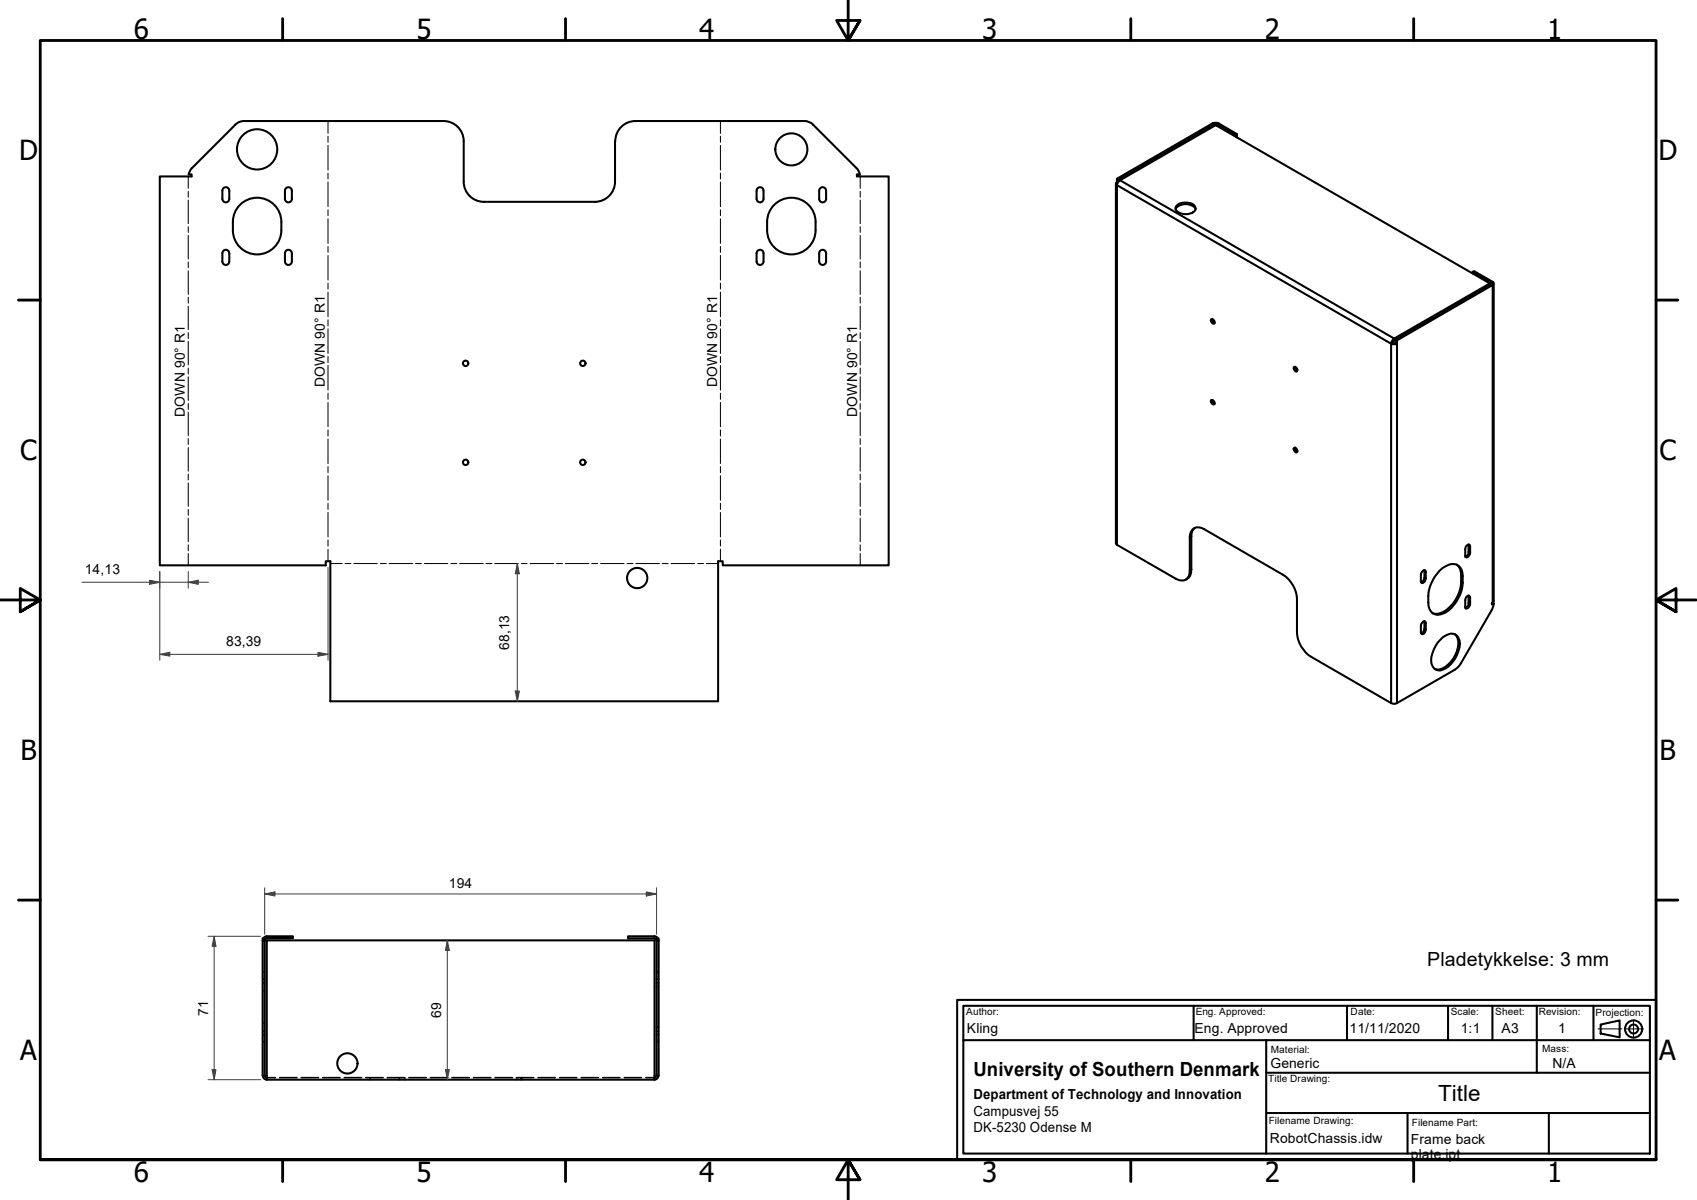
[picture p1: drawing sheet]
<svg xmlns="http://www.w3.org/2000/svg" width="420mm" height="297mm" viewBox="0 0 420 297" stroke-linecap="round" stroke-linejoin="round" font-family="sans-serif">
<!-- layer: Sheet Metal Bend Centerlines(IOT-stykliste) -->
<g fill="none" stroke="#000" stroke-width=".25">
<path d="M81.2 30v3M81.2 33.7v1.5M81.2 36v6.1M178.4 30v3M178.4 33.7v1.5M178.4 36v6.1M46.6 43.7v2.9M46.6 47.4v1.4M46.6 49.5v5.9M46.6 56.1v1.4M46.6 58.3v5.8M81.2 42.8v1.5"/>
<path d="M81.2 45.1v6.1M81.2 51.9v1.5M81.2 54.2v6M178.4 42.8v1.5M178.4 45.1v6.1M178.4 51.9v1.5M178.4 54.2v6M213 43.7v2.9M213 47.4v1.4M213 49.5v5.9M213 56.1v1.4M213 58.3v5.8"/>
<path d="M46.6 64.8v1.5M46.6 67v5.9M46.6 73.6v1.4M46.6 75.8v5.8M81.2 61v1.5M81.2 63.2v6.1M81.2 70.1v1.5M81.2 72.3v6.1M81.2 79.2v1.5M178.4 61v1.5M178.4 63.2v6.1M178.4 70.1v1.5"/>
<path d="M178.4 72.3v6.1M178.4 79.2v1.5M213 64.8v1.5M213 67v5.9M213 73.6v1.4M213 75.8v5.8M46.6 82.3v1.5M46.6 84.5v5.8M46.6 91.1v1.5M46.6 93.3v5.8M46.6 99.9v1.4M81.2 81.4v6.1"/>
<path d="M81.2 88.3v1.5M81.2 90.5v6.1M81.2 97.3v1.6M81.2 99.6v6M178.4 81.4v6.1M178.4 88.3v1.5M178.4 90.5v6.1M178.4 97.3v1.6M178.4 99.6v6M213 82.3v1.5M213 84.5v5.8M213 91.1v1.5"/>
<path d="M213 93.3v5.8M213 99.9v1.4M46.6 102v5.9M46.6 108.6v1.4M46.6 110.8v5.8M46.6 117.3v1.5M46.6 119.6v5.7M81.2 106.4v1.5M81.2 108.7v6M81.2 115.5v1.5M81.2 117.8v6M178.4 106.4v1.5"/>
<path d="M178.4 108.7v6M178.4 115.5v1.5M178.4 117.8v6M213 102v5.9M213 108.6v1.4M213 110.8v5.8M213 117.3v1.5M213 119.6v5.7M46.6 126.1v1.5M46.6 128.3v5.8M46.6 134.9v1.4M46.6 137v2.9"/>
<path d="M81.2 124.6v1.5M81.2 126.9v6M81.2 133.7v1.5M81.2 135.9v3M81.8 139.5h2.9M85.4 139.5h1.5M87.6 139.5h5.8M94.2 139.5h1.4M96.3 139.5h5.9M102.9 139.5h1.4M105.1 139.5h5.8M111.6 139.5h1.5"/>
<path d="M113.8 139.5h5.8M120.3 139.5h1.5M122.5 139.5h5.8M129.1 139.5h1.4M131.3 139.5h5.8M137.8 139.5h1.5M140 139.5h5.8M146.5 139.5h1.5M148.7 139.5h5.8M155.3 139.5h1.4M157.4 139.5h5.9M164 139.5h1.4"/>
<path d="M166.2 139.5h5.8M172.7 139.5h1.5M174.9 139.5h2.9M178.4 124.6v1.5M178.4 126.9v6M178.4 133.7v1.5M178.4 135.9v3M213 126.1v1.5M213 128.3v5.8M213 134.9v1.4M213 137v2.9"/>
</g>
<!-- layer: Visible Edges(IOT-stykliste) -->
<g fill="none" stroke="#000" stroke-width=".51">
<path d="M152.3 35v9.9M157.3 30h42.3l.9 .3 .8 .5 10.7 10.8M157.3 30a5 5 0 0 0-5 4.9M305.9 33.4v.4M306.3 33.2v.8M46.7 43.2l.4-1 .5-.6 10.7-10.8 .8-.5 .8-.3h49.9a5 5 0 0 1 5 4.9v10M46.7 43.2h.7v.5h-7.8v96.2h41v-1h1.2v34.7h96v-34.7h1.1v1h41.1v-96.2h-7.8v-.5h.7M55.3 46.6a.86 .86 0 0 1 .9-.2 .86 .86 0 0 1 .6 .8v2a.86 .86 0 0 1-.9 .9 .86 .86 0 0 1-.8-.9v-2zM57.7 56.9a7.1 7.1 0 0 1 1.7-6.2 6 6 0 0 1 6.6-1.3 6 6 0 0 1 3.7 5.5v2M57.7 57a6 6 0 0 0 6 6 6 6 0 0 0 6-6M70.8 46.6a.86 .86 0 0 1 .9-.2 .86 .86 0 0 1 .6 .8v2a.86 .86 0 0 1-.9 .9 .86 .86 0 0 1-.9-.9v-2zM114.8 45a5 5 0 0 0 5 5"/>
<path d="M152.3 45a5 5 0 0 1-5 5h-27.5M187.6 46.6a.86 .86 0 0 1 .9-.2 .86 .86 0 0 1 .5 .8v2a.86 .86 0 0 1-.8 .9 .86 .86 0 0 1-.9-.9v-2zM189.9 56.9a7.1 7.1 0 0 1 1.8-6.2 6 6 0 0 1 6.5-1.3 6 6 0 0 1 3.7 5.5v2M189.9 57a6 6 0 0 0 6 6 6 6 0 0 0 6-6M203.1 46.6a.86 .86 0 0 1 .9-.2 .86 .86 0 0 1 .5 .8v2a.86 .86 0 0 1-.8 .9 .86 .86 0 0 1-.9-.9v-2zM212 41.6l.7 .9 .2 .7M276.3 45.5v89l.2 .4 14.6 8.3a2.13 2.13 0 0 0 2.5 .3 2.13 2.13 0 0 0 1-2.3v-8.2a2.17 2.17 0 0 1 1-2.3 2.17 2.17 0 0 1 2.5 .3l19.5 11.2a7.5 7.5 0 0 1 3.5 6.1v8.2a7.5 7.5 0 0 0 3.6 6.1l19.7 11.4a1.49 1.49 0 0 0 1.5 0l14.3-8.2 .8-.7 8.3-14 .6-1.7M276.5 45.1l-.2 .4 .2 .3 .3-.7 .5-.5 23.7-13.6 67.9 39.2M276.5 44.2l23.7-13.7 .4-.1 1.1 .1 4.6 2.7-.4 .2-5-2.7-24 13.7M276.9 44.9v-.5l-.4-.2v.9h.3M291.1 51.8a2.78 2.78 0 0 1 3.4-1.1 1.89 1.89 0 0 1 1.5 1.1M291.2 51a3.6 3.6 0 0 1 4.5-.2 1.19 1.19 0 0 1 .2 1.3 1.19 1.19 0 0 1-1.1 .7 3.1 3.1 0 0 1-3.7-1l-.1-.4z"/>
<path d="M55.1 64.7a.86 .86 0 0 0 .8 .9 .86 .86 0 0 0 .9-.9M55.1 64.7v-2a.86 .86 0 0 1 .8-.9 .86 .86 0 0 1 .9 .9v2M70.5 64.7v-2a.86 .86 0 0 1 .9-.9 .86 .86 0 0 1 .9 .9v2M70.5 64.7a.86 .86 0 0 0 .9 .9 .86 .86 0 0 0 .9-.9M187.3 64.7a.86 .86 0 0 0 .9 .9 .86 .86 0 0 0 .8-.9M187.3 64.7v-2a.86 .86 0 0 1 .9-.9 .86 .86 0 0 1 .8 .9v2M202.8 64.7a.86 .86 0 0 0 .9 .9 .86 .86 0 0 0 .8-.9M202.8 64.7v-2a.86 .86 0 0 1 .9-.9 .86 .86 0 0 1 .8 .9v2M299.8 79h.4a.69 .69 0 0 1 .3 1.1l-.7-.5zM300.2 79l.1 .6 .4 .3M364.6 67.7v-.4l4.6 2.7 .1 .2-23.8 13.9-.5 .3-.2 .4M364.6 67.3l.3-.2 4.7 2.7 .2 .1v.4l-23.9 14"/>
<path d="M368.9 70.5v-.3l-23.7 13.6-.5 .6-.3 .7M369.8 70.2v78.6l-.4 .5v.4l.5-.3-.4-.3M299.8 99a.65 .65 0 0 1 .8 .3 .65 .65 0 0 1-.1 .8l-.7-.5zM300.2 99l.1 .6 .4 .3M320.4 90.9a.68 .68 0 0 1 .7 .3 .68 .68 0 0 1-.1 .8l-.3-.1a.95 .95 0 0 1-.3-1zM320.7 90.8l.1 .6 .4 .3M344.4 85.1l.4 .1 1.1-.1M344.8 84.8l.3 .1 .4-.1M344.8 84.8l-.4 .3M345.5 84.1l.4 .2v.8l-.4-.3zM320.4 110.9h.3a.69 .69 0 0 1 .3 1.1l-.6-.6zM320.7 110.8l.1 .6 .4 .3"/>
<path d="M295.8 130.7a2.2 2.2 0 0 0-.8 2.1v8.2a2.42 2.42 0 0 1-1.4 2.5M360.7 139.7a3 3 0 0 1 1.1 2.7 9.2 9.2 0 0 1-5.1 9.4l-.7 .1-1.3-.1M363 135.2l.5-.4 .4 .1a3.5 3.5 0 0 1-.2 2.6l-.5 .5-.4-.2v-1.9zM363.6 134.8v2.2l-.3 .5-.5 .3M352.3 141.3l.3-.2 .3 .2 .1 1.9a.88 .88 0 0 1-1.1 1 3.5 3.5 0 0 1 .1-2.6zM352.3 153.9l.3-.1 .3 .1a4.4 4.4 0 0 1-.1 2.6l-.5 .5-.4-.2a3.5 3.5 0 0 1 .1-2.6zM352.6 153.8v2.1l-.3 .6-.4 .3M352.6 141.1v2.1l-.3 .7-.4 .2M356.4 141.3a3.8 3.8 0 0 1 4.7-1.2 2.97 2.97 0 0 1 1 2.5 9.8 9.8 0 0 1-4.2 9 2.54 2.54 0 0 1-4-.9 9.8 9.8 0 0 1 2.5-9.4zM356.6 158.4a3.4 3.4 0 0 1 3.8-1.3 3.2 3.2 0 0 1 .7 4 6.8 6.8 0 0 1-4.5 4.9 2.21 2.21 0 0 1-2.3-2.6 8.2 8.2 0 0 1 2.3-5zM360.2 157a3.7 3.7 0 0 1 .5 4.3 7.1 7.1 0 0 1-4.3 4.4l-1.2-.1M363.2 147.6l.3-.2 .4 .2a3.5 3.5 0 0 1-.2 2.6l-.7 .5-.2-.5v-1.6z"/>
<path d="M363.6 147.4v2.2l-.3 .6-.5 .3M65.1 232.7a.98 .98 0 0 1 1-.9h6.4v.5h-6.5l-.4 .4M65.2 232.3h-.2v33.9h.5v-33.4M66 232.8h96.1v34.5h-96.1zM162.5 232.7l-.4-.4h-6.6v-.5h6.5a.98 .98 0 0 1 1 .9M162.9 232.3h.2v33.9h-.5v-33.4M238.5 257.5h170v28h-170zM295.5 249v8.5M313.5 257.5v28M333.5 249v8.5M358.5 249v8.5M369.5 249v8.5"/>
<path d="M65.1 266.3a.98 .98 0 0 0 1 1M65.6 266.3l.2 .4h.3M162.5 266.3l-.1 .2-.4 .2M163 266.3a.98 .98 0 0 1-1 1M313.5 275.5h95M313.5 265.5h95M383.5 275.5v10"/>
<circle cx="63.7" cy="37" r="5"/>
<circle cx="195.9" cy="37" r="4"/>
<circle cx="115.3" cy="89.9" r=".67"/>
<circle cx="144.3" cy="89.9" r=".67"/>
<circle cx="115.3" cy="114.4" r=".67"/>
<circle cx="144.3" cy="114.4" r=".67"/>
<circle cx="157.8" cy="143.1" r="2.51"/>
<circle cx="86" cy="263.2" r="2.51"/>
</g>
<!-- layer: Visible Tangent Edges(IOT-stykliste) -->
<g fill="none" stroke="#000" stroke-width=".51">
<path d="M300.2 30.5l.4 .3v.4M301.7 30.5l-.4 .3v.4M277.3 44.6l67.9 39.2v.5M300.6 79.4v.5M369.6 69.8l-.4 .2v.3l.4 .2v78.6M300.6 99.4v.5M345.9 85.1v88.9M276.5 134.9v-89.1l67.9 39.3v88.9M295 132.8l-.4 .2M363.6 135l.4 .2M363.6 136.6l.4 .2M295 141l-.4 .2"/>
<path d="M352.7 141.3l.3 .2M352.7 143l.3 .2M352.7 154l.3 .2M352.7 155.6l.3 .2M361.8 144.1l.3 .2M361.8 142.4l.3 .2M363.6 147.7l.4 .2M363.6 149.3l.4 .2"/>
</g>
<!-- layer: Hidden Edges(IOT-stykliste) -->
<g fill="none" stroke="#000" stroke-width=".38">
<path d="M65 233h.2M65.2 232.3h.1M65.4 233h.1M65.4 232.3l.1 .2M65.5 232.6v.2M162.6 233h.1M162.6 232.6v.2M162.7 232.3l-.1 .2M162.8 232.3h.1M162.9 233h.2M65 255.3h.2M65 243.3h.2"/>
<path d="M65 257.9h.2M65 256.1h.2M65 242.4h.2M65 240.7h.2M65 245.2h.2M65 253.2h.2M65.4 255.3h.1M65.4 243.3h.1M65.4 257.9h.1M65.4 256.1h.1M65.4 242.4h.1M65.4 240.7h.1"/>
<path d="M65.4 245.2h.1M65.4 253.2h.1M162.6 255.3h.1M162.6 243.3h.1M162.6 257.9h.1M162.6 256.1h.1M162.6 242.4h.1M162.6 240.7h.1M162.6 254.2h.1M162.6 244.3h.1M162.9 255.3h.2M162.9 243.3h.2"/>
<path d="M162.9 257.9h.2M162.9 256.1h.2M162.9 242.4h.2M162.9 240.7h.2M162.9 254.2h.2M162.9 244.3h.2M66 266.7h2.2M69.2 266.7h4.3M74.5 266.7h4.4M79.9 266.7h4.3M85.2 266.7h4.3M90.6 266.7h4.3"/>
<path d="M91.6 266.7v.2M91.6 267.1v.2M95.9 266.7h4.3v.2M98.9 266.7v.2M98.9 267.1v.2M100.2 267.1v.2M101.2 266.7h4.3M106.6 266.7h4.3M111.9 266.7h4.3M117.2 266.7h4.3M122.6 266.7h4.3M127.9 267.1v.2"/>
<path d="M129 266.7v.2M129 267.1v.2M129.2 266.7v.2M129.2 267.1v.2M132.1 266.7h-4.2v.2M133.2 266.7h4.3M138.6 266.7h4.2M143.9 266.7h4.2M149.2 266.7h4.3M154.6 266.7h4.2M159.9 266.7h2.2"/>
</g>
<!-- layer: Border (ISO) -->
<g fill="none" stroke="#000" stroke-width=".7">
<path d="M70 4.6v5.4M140 4.6v5.4M210 0v10l-2.9-4.9h5.8l-2.9 4.9 2.9-4.9M280 4.6v5.4M350 4.6v5.4M4.6 74.3h5.4M410 74.3h5.4M0 148.5h10l-5-2.8v5.7l5-2.9-5 2.9M420 148.5h-10l5-2.8v5.7l-5-2.9 5 2.9M4.6 222.8h5.4M410 222.8h5.4M10 287.1v-277.1h400v277.1h-400h400"/>
<path d="M70 287.1v5.4M140 287.1v5.4M212.9 292l-2.9-4.9 2.9 4.9h-5.8l2.9-4.9v9.9M280 287.1v5.4M350 287.1v5.4"/>
</g>
<!-- layer: Centerline(IOT-stykliste) -->
<path d="M395.7 254.7h5.9M402.1 254.7h4.7M404.4 252.5v4.5" fill="none" stroke="#000" stroke-width=".25"/>
<!-- layer: Sketch Geometry(IOT-stykliste) -->
<g fill="none" stroke="#000" stroke-width=".51">
<path d="M237 247.5h173v39.6h-173zM238.5 257.5v-8.5h170v8.5M380.5 249v16.5M394.5 249v8.5M396.3 253.6l4.7-1v4.2l-4.7-1zM348.5 275.5v10"/>
<circle cx="404.5" cy="254.7" r="2.13"/>
<circle cx="404.5" cy="254.7" r="1.11"/>
</g>
<!-- layer: Dimensions(IOT-stykliste) -->
<path d="M65.5 221.3h2.6" fill="none" stroke="#3f3f3f" stroke-width=".25"/>
<path d="M65.5 221.3l2.6-.5v1z" fill-rule="evenodd" fill="#3f3f3f"/>
<path d="M65.5 221.3l2.6-.5v1zM160 221.3h2.6" fill="none" stroke="#3f3f3f" stroke-width=".25"/>
<path d="M160 220.8l2.6 .5-2.6 .5z" fill-rule="evenodd" fill="#3f3f3f"/>
<path d="M37 144.1h2.6M65.5 219.8v11.5M162.6 219.8v11.5M68.1 221.3h91.9M160 220.8l2.6 .5-2.6 .5z" fill="none" stroke="#3f3f3f" stroke-width=".25"/>
<path d="M37 143.6l2.6 .5-2.6 .5z" fill-rule="evenodd" fill="#3f3f3f"/>
<path d="M37 143.6l2.6 .5-2.6 .5zM46.6 144.1h2.5" fill="none" stroke="#3f3f3f" stroke-width=".25"/>
<path d="M46.6 144.1l2.5-.5v1z" fill-rule="evenodd" fill="#3f3f3f"/>
<path d="M20.3 144.1h16.7M39.6 144.1h7M39.6 141.5v4.1M46.6 144.1l2.5-.5v1zM46.6 141.5v4.1M49.1 144.1h2.5M39.6 162h2.4" fill="none" stroke="#3f3f3f" stroke-width=".25"/>
<path d="M39.6 162l2.4-.5v.9z" fill-rule="evenodd" fill="#3f3f3f"/>
<path d="M39.6 162l2.4-.5v.9zM78.7 162h2.5" fill="none" stroke="#3f3f3f" stroke-width=".25"/>
<path d="M78.7 161.5l2.5 .5-2.5 .4z" fill-rule="evenodd" fill="#3f3f3f"/>
<path d="M39.6 141.5v21.9M81.2 140.4v23M42 162h36.7M78.7 161.5l2.5 .5-2.5 .4zM128.1 171.1v2.5" fill="none" stroke="#3f3f3f" stroke-width=".25"/>
<path d="M127.6 171.1h1l-.5 2.5z" fill-rule="evenodd" fill="#3f3f3f"/>
<path d="M128.1 139.5v2.5M127.6 171.1h1l-.5 2.5z" fill="none" stroke="#3f3f3f" stroke-width=".25"/>
<path d="M128.1 139.5l.5 2.5h-1z" fill-rule="evenodd" fill="#3f3f3f"/>
<path d="M128.1 139.5l.5 2.5h-1zM128.1 142v29.1M53 264.8v2.5" fill="none" stroke="#3f3f3f" stroke-width=".25"/>
<path d="M52.5 264.8h1l-.5 2.5z" fill-rule="evenodd" fill="#3f3f3f"/>
<path d="M53 231.8v2.4M52.5 264.8h1l-.5 2.5z" fill="none" stroke="#3f3f3f" stroke-width=".25"/>
<path d="M53 231.8l.5 2.4h-1z" fill-rule="evenodd" fill="#3f3f3f"/>
<path d="M51.5 231.8h13M53 231.8l.5 2.4h-1zM53 234.2v30.6M110.7 232.8v2.5M51.5 267.3h13" fill="none" stroke="#3f3f3f" stroke-width=".25"/>
<path d="M110.7 232.8l.6 2.5h-1z" fill-rule="evenodd" fill="#3f3f3f"/>
<path d="M110.7 232.8l.6 2.5h-1zM110.7 264.8v2.5" fill="none" stroke="#3f3f3f" stroke-width=".25"/>
<path d="M110.3 264.8h1l-.6 2.5z" fill-rule="evenodd" fill="#3f3f3f"/>
<path d="M110.7 235.3v29.5M110.3 264.8h1l-.6 2.5z" fill="none" stroke="#3f3f3f" stroke-width=".25"/>
<g font-size="6.9">
<text x="33.1" y="9.6">6</text>
<text x="103.1" y="9.6">5</text>
<text x="173.1" y="9.6">4</text>
<text x="243.1" y="9.6">3</text>
<text x="313.1" y="9.6">2</text>
<text x="383.1" y="9.6">1</text>
<text x="4.8" y="39.7">D</text>
<text x="410.6" y="39.7">D</text>
<text x="5" y="113.9">C</text>
<text x="410.8" y="113.9">C</text>
<text x="5.1" y="188.1">B</text>
<text x="410.8" y="188.1">B</text>
<text x="5" y="262.4">A</text>
<text x="410.8" y="262.4">A</text>
<text x="33.1" y="292.5">6</text>
<text x="103.1" y="292.5">5</text>
<text x="173.1" y="292.5">4</text>
<text x="243.1" y="292.5">3</text>
<text x="313.1" y="292.5">2</text>
<text x="383.1" y="292.5">1</text>
</g>
<text font-size="5.5" x="356" y="272.5">Title</text>
<g font-size="4.8">
<text x="353.4" y="239.2">Pladetykkelse: 3 mm</text>
<text x="241" y="266.4">University of Southern Denmark</text>
</g>
<g font-size="3.4">
<text x="80.5" y="95.8" transform="rotate(-90 80.5 95.8)">DOWN 90° R1</text>
<text x="177.5" y="95.8" transform="rotate(-90 177.5 95.8)">DOWN 90° R1</text>
<text x="45.8" y="103.2" transform="rotate(-90 45.8 103.2)">DOWN 90° R1</text>
<text x="212.2" y="103.2" transform="rotate(-90 212.2 103.2)">DOWN 90° R1</text>
<text x="21" y="142.1">14,13</text>
<text x="56" y="159.9">83,39</text>
<text x="126" y="160.9" transform="rotate(-90 126 160.9)">68,13</text>
<text x="111.1" y="219.7">194</text>
<text x="51.5" y="251.4" transform="rotate(-90 51.5 251.4)">71</text>
<text x="109.2" y="252" transform="rotate(-90 109.2 252)">69</text>
<text x="239.4" y="255.8">Kling</text>
<text x="295.8" y="255.8">Eng. Approved</text>
<text x="334.1" y="255.8">11/11/2020</text>
<text x="361.7" y="255.8">1:1</text>
<text x="371.8" y="255.8">A3</text>
<text x="385.8" y="255.8">1</text>
<text x="314.6" y="264.4">Generic</text>
<text x="384.4" y="264.4">N/A</text>
<text x="241" y="272">Department of Technology and Innovation</text>
<text x="241" y="276.3">Campusvej 55</text>
<text x="241" y="280.2">DK-5230 Odense M</text>
<text x="314.4" y="282.9">RobotChassis.idw</text>
<text x="349.3" y="283.1">Frame back</text>
<text x="349.3" y="287">plate.ipt</text>
</g>
<g font-size="2.5">
<text x="239.2" y="251.3">Author:</text>
<text x="296" y="251.3">Eng. Approved:</text>
<text x="334.4" y="251.3">Date:</text>
<text x="359.2" y="251.3">Scale:</text>
<text x="370.2" y="251.3">Sheet:</text>
<text x="381" y="251.2">Revision:</text>
<text x="395" y="251.5">Projection:</text>
<text x="314.6" y="260.6">Material:</text>
<text x="381.8" y="260.5">Mass:</text>
<text x="314" y="267.8">Title Drawing:</text>
<text x="314.1" y="278.2">Filename Drawing:</text>
<text x="349.6" y="278.6">Filename Part:</text>
</g>
</svg>
